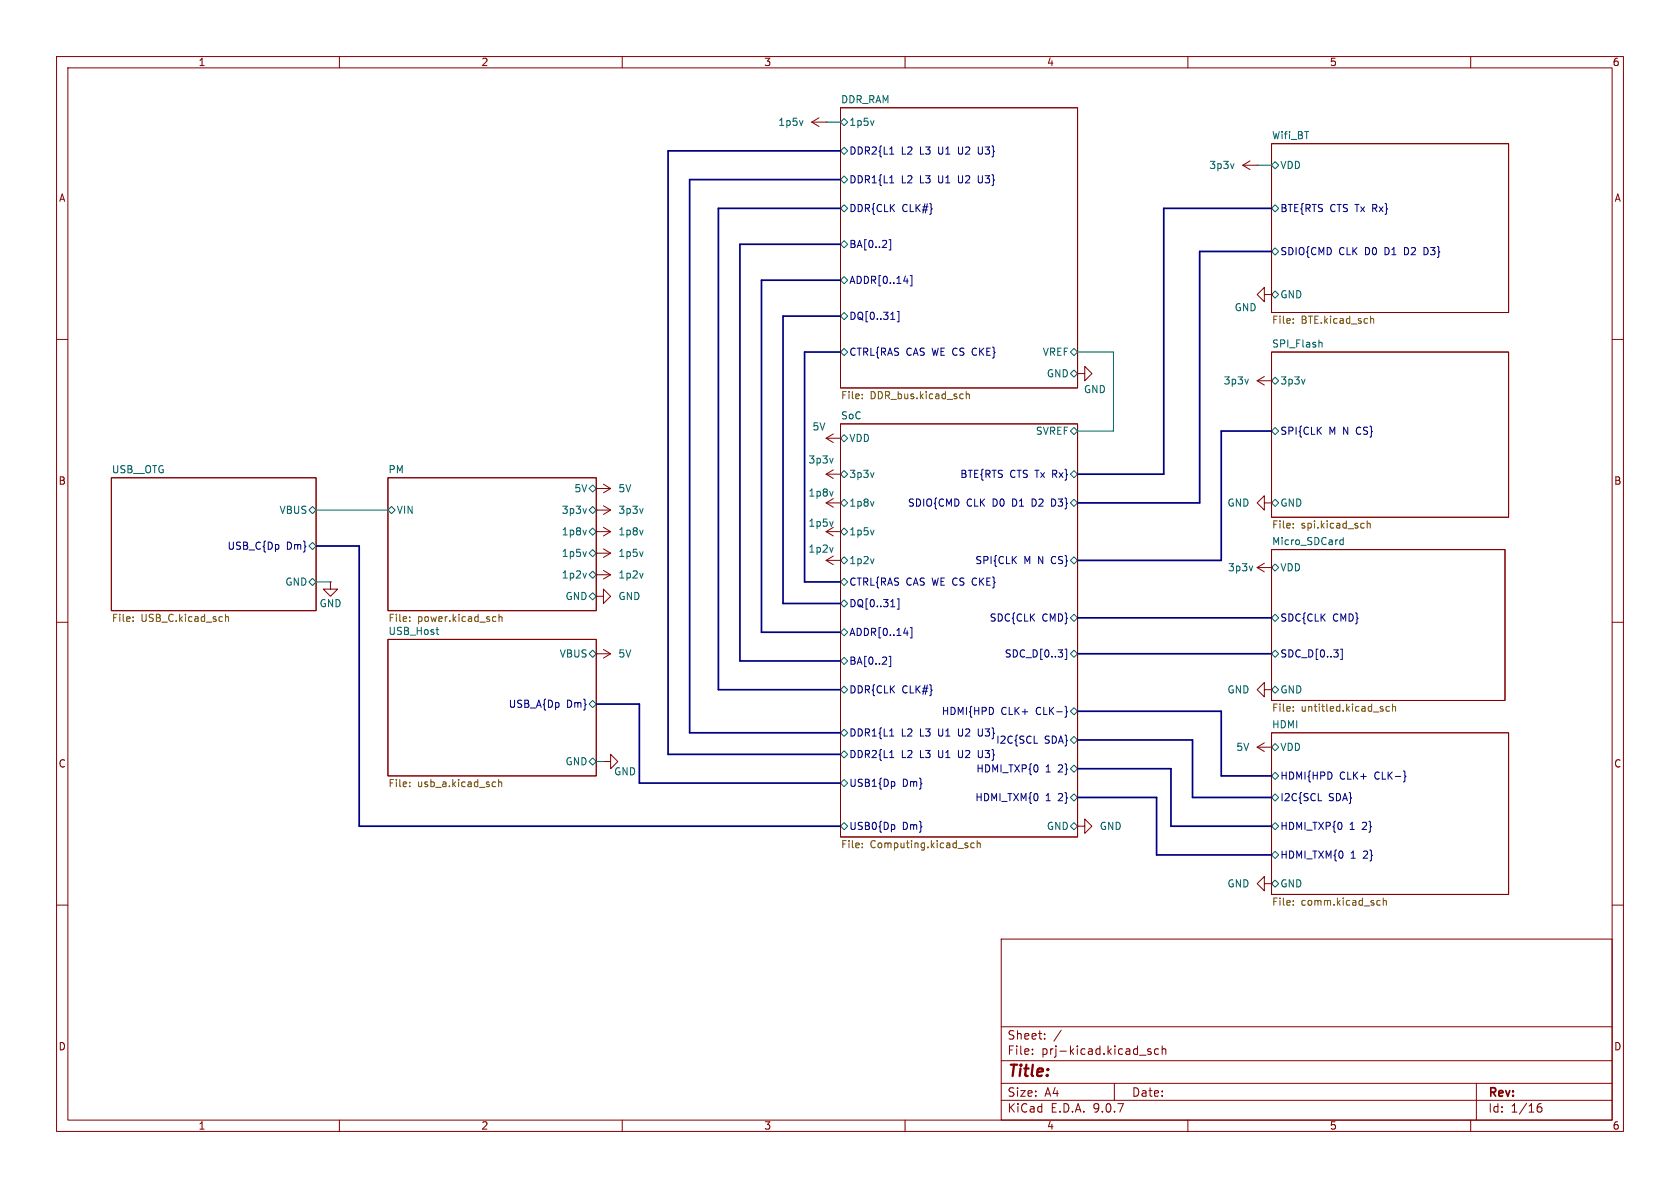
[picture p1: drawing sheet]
<svg xmlns="http://www.w3.org/2000/svg" width="297mm" height="210mm" viewBox="0 0 297 210" stroke-linecap="round" stroke-linejoin="round" font-family="sans-serif">
<g fill="none" stroke="#840000" stroke-width=".18">
<path d="M10 10h277v190h-277zM12 12h273v186h-273zM60 10v2M110 10v2M148.6 19.1h41.9v49.5h-41.9zM160 10v2M210 10v2M260 10v2M143.5 21.6l1.3 .8M143.5 21.6h2.5M144.8 20.8l-1.3 .8M146 21.6h.1"/>
<path d="M219.7 29.2l1.3 .8M219.7 29.2h2.5M221 28.4l-1.3 .8M222.2 29.2h.1M224.8 25.4h41.9v29.8h-41.9zM223.5 52.1v-1.3l-1.3 1.3 1.3 1.2v-1.2h1.3M224.8 52.1h.1M10 60h2M146 77.5l1.3 .7M146 77.5h2.6M147.3 76.7l-1.3 .8M148.6 74.9h41.9v73.1h-41.9z"/>
<path d="M148.6 77.5h.1M190.5 66h1.3v-1.2l1.2 1.2-1.2 1.3v-1.3M190.5 66h.1M222.2 67.3l1.3 .8M222.2 67.3h2.6M223.5 66.5l-1.3 .8M224.8 62.2h41.9v29.2h-41.9zM224.8 67.3h.1M285 60h2M19.7 84.5h36.2v23.5h-36.2zM68.6 84.5h36.8v23.5h-36.8zM105.4 94h.1"/>
<path d="M105.4 86.4h.1M105.4 97.8h.1M105.4 90.2h.1M105.4 94h2.5M105.4 86.4h2.5M105.4 97.8h2.5M105.4 90.2h2.5M106.7 93.2l1.2 .8M106.7 85.6l1.2 .8M106.7 97l1.2 .8M106.7 89.4l1.2 .8M107.9 94l-1.2 .7"/>
<path d="M107.9 86.4l-1.2 .7M107.9 97.8l-1.2 .8M107.9 90.2l-1.2 .7M146 88.9l1.3 .8M146 88.9h2.6M146 83.8l1.3 .8M146 83.8h2.6M146 99.1l1.3 .7M146 99.1h2.6M146 94h2.6M146 94l1.3 .7M147.3 88.1l-1.3 .8"/>
<path d="M147.3 83.1l-1.3 .7M147.3 98.3l-1.3 .8M147.3 93.2l-1.3 .8M148.6 88.9h.1M148.6 83.8h.1M148.6 99.1h.1M148.6 94h.1M223.5 88.9v-1.3l-1.3 1.3 1.3 1.3v-1.3h1.3M223.5 99.6l-1.3 .7M224.8 97.2h41.3v26.6h-41.3zM224.8 88.9h.1M10 110h2"/>
<path d="M58.4 102.9v1.2h1.3l-1.3 1.3-1.3-1.3h1.3M58.4 102.9h.1M68.6 113h36.8v24.2h-36.8zM105.4 115.6h.1M105.4 105.4h1.3v-1.3l1.2 1.3-1.2 1.3v-1.3M105.4 105.4h.1M105.4 101.6h.1M105.4 115.6h2.5M105.4 101.6h2.5M106.7 114.8l1.2 .8M106.7 100.8l1.2 .8M107.9 115.6l-1.2 .7"/>
<path d="M107.9 101.6l-1.2 .8M222.2 100.3l1.3 .8M222.2 100.3h2.6M224.8 100.3h.1M285 110h2M106.7 134.6h1.2v-1.2l1.3 1.2-1.3 1.3v-1.3M106.7 134.6h.1M222.2 132.1l1.3 .7M222.2 132.1h2.6M223.5 121.9v-1.2l-1.3 1.2 1.3 1.3v-1.3h1.3M223.5 131.3l-1.3 .8M224.8 129.5h41.9v28.6h-41.9z"/>
<path d="M224.8 132.1h.1M224.8 121.9h.1M190.5 146.1h1.3v-1.3l1.2 1.3-1.2 1.2v-1.2M190.5 146.1h.1M223.5 156.2v-1.3l-1.3 1.3 1.3 1.3v-1.3h1.3M224.8 156.2h.1M10 160h2M177 166h108v32h-108zM285 160h2M60 198v2M110 198v2M160 198v2"/>
<path d="M177 194.5h108M177 191.5h108M177 187.5h108M177 181.5h108M182.5 186.3v.1M182.5 185.5v.1M184.7 183.6v.1M184.7 182.8v.1M187.6 182.1l-1.3 2M197 191.5v3M201.5 186.5h1.1M203.5 185.5l-.4-.1-.2 .2 .1 .2 .5 .2v.3h-.6"/>
<path d="M204.8 185.5l-.4-.1-.3 .3v.4l.1 .2h.6M205.5 185.5l.2-.1 .3 .1 .1 .9M205.5 184.9v1.5M210 198v2M260 198v2M261 191.5v6.5M271.7 196l.3-.3h.5l.1 .3v.3l-.3 .3-.4-.1-.2-.2M272.5 195.1a.59 .59 0 0 0-.8 .6"/>
</g>
<g fill="none" stroke="#000084" stroke-width=".18">
<path d="M157.3 27.2h.7M157.3 32.3h.7M173 26v1l.2 .2M173 31.1v1l.2 .2M157.2 42.4h.3v1.8h-.3M157.5 56.5h.7M158.6 55.1h.3v1.8h-.3M159.8 49.7h.8M160.9 48.7h.3v1.8h-.3M252.1 43.8h-.3v1.2h.3M186.2 88.2h-.3v1.3h.3M157.2 116h.3v1.8h-.3"/>
<path d="M157.5 107.3h.7M158.6 105.9h.3v1.8h-.3M159.8 111.9h.8M160.9 110.9h.3v1.9h-.3M188.3 114.8h.3v1.8h-.3M237 114.8h.3v1.8h-.3M157.3 130.1h.7M157.3 133.9h.7M158 138.2l.2 .2v.4l-.2 .2M173 128.8v1.1l.2 .2M173 132.7v1l.2 .2M182.8 131.4h.6"/>
<path d="M188.3 124.9l.2 .1v.6l.2 .2-.2 .2v.6l-.2 .2M248.2 136.3l.2 .2v.6l.1 .2-.1 .1v.6l-.2 .2M158 145.8l.2 .2v.4l-.2 .2M233.1 141.5h.6"/>
</g>
<g fill="none" stroke="#006464" stroke-width=".18">
<path d="M141.9 21.3l-.3 .9M148.6 21.6l.6-.6 .7 .6-.7 .6zM148.6 36.8l.6-.6 .7 .6-.7 .7zM148.6 26.7l.6-.7 .7 .7-.7 .6zM149.2 31.1l.7 .7-.7 .6-.6-.6zM154.5 21.3l-.3 .9M218.1 28.9l-.3 .9M224.8 29.2l.6-.6 .7 .6-.7 .6zM224.8 36.8l.6-.6 .7 .6-.7 .7zM148.6 49.5l.6-.6 .7 .6-.7 .7zM148.6 55.9l.6-.7 .7 .7-.7 .6zM149.2 42.5l.7 .7-.7 .6-.6-.6z"/>
<path d="M224.8 44.5l.6-.7 .7 .7-.7 .6zM225.4 51.4l.7 .7-.7 .6-.6-.6zM148.6 62.2l.6-.6 .7 .6-.7 .7zM148.6 77.5l.6-.7 .7 .7-.7 .6zM189.2 66l.7-.6 .6 .6-.6 .7zM189.2 62.2l.7-.6 .6 .6-.6 .7zM189.2 76.2l.7-.6 .6 .6-.6 .6zM220.7 67l-.3 .9M224.8 67.3l.6-.6 .7 .6-.7 .6zM224.8 76.2l.6-.6 .7 .6-.7 .6zM230.7 67l-.3 .9M233.4 60.5l.3 .2v.7"/>
<path d="M54.6 90.2l.6-.7 .7 .7-.7 .6zM54.6 96.5l.6-.6 .7 .6-.7 .7zM68.6 90.2l.6-.7 .6 .7-.6 .6zM103.7 89.9l-.3 .8M103.7 93.7l-.3 .9M103.7 97.5l-.3 .9M104.1 94l.7-.7 .6 .7-.6 .6zM104.1 86.4l.7-.7 .6 .7-.6 .6zM104.8 89.5l.6 .7-.6 .6-.7-.6zM104.8 97.2l.6 .6-.6 .6-.7-.6zM113.7 93.7l-.3 .9M113.7 97.5l-.3 .9"/>
<path d="M113.7 89.9l-.3 .8M147.3 86.9l-.3 .8M147.3 81l-.3 .9M147.3 96.8l-.3 .8M147.3 92.2l-.3 .8M148.6 83.8l.6-.6 .7 .6-.7 .7zM148.6 94l.6-.7 .7 .7-.7 .6zM149.2 88.3l.7 .6-.7 .6-.6-.6zM149.2 98.4l.7 .7-.7 .6-.6-.6zM154.5 88.6l-.3 .9M154.5 83.6l-.3 .8M154.5 93.7l-.3 .9"/>
<path d="M154.5 98.8l-.3 .8M189.2 88.9l.7-.6 .6 .6-.6 .6zM189.2 99.1l.7-.7 .6 .7-.6 .6zM189.2 83.8l.7-.6 .6 .6-.6 .7zM224.8 88.9l.6-.6 .7 .6-.7 .6zM236.9 96l.2 .3 .4-.1M237.5 95v1.3M237.5 95.5l-.4-.1-.2 .3M54.6 102.9l.6-.7 .7 .7-.7 .6zM77.1 111.3h.5M77.3 112.1l.3 .1M103.7 101.3l-.3 .9"/>
<path d="M104.1 115.6l.7-.7 .6 .7-.6 .6zM104.1 105.4l.7-.6 .6 .6-.6 .6zM104.8 101l.6 .6-.6 .6-.7-.6zM113.7 101.3l-.3 .9M148.6 116.8l.6-.6 .7 .6-.7 .7zM148.6 102.9l.6-.7 .7 .7-.7 .6zM148.6 111.8l.6-.7 .7 .7-.7 .6zM148.6 106.7l.6-.7 .7 .7-.7 .6zM189.2 115.6l.7-.7 .6 .7-.6 .6zM189.2 109.2l.7-.6 .6 .6-.6 .7zM221.4 100.1l-.3 .8M224.8 115.6l.6-.7 .7 .7-.7 .6z"/>
<path d="M224.8 100.3l.6-.6 .7 .6-.7 .7zM225.4 108.6l.7 .6-.7 .7-.6-.7zM104.1 134.6l.7-.6 .6 .6-.6 .7zM104.1 124.5l.7-.7 .6 .7-.6 .6zM148.6 138.4l.6-.6 .7 .6-.7 .7zM148.6 129.5l.6-.6 .7 .6-.7 .7zM148.6 133.4l.6-.7 .7 .7-.7 .6zM149.2 121.3l.7 .6-.7 .7-.6-.7zM189.2 135.9l.7-.6 .6 .6-.6 .6zM189.2 130.8l.7-.6 .6 .6-.6 .6zM189.2 125.7l.7-.6 .6 .6-.6 .7zM224.8 121.9l.6-.6 .7 .6-.7 .7z"/>
<path d="M224.8 137.2l.6-.7 .7 .7-.7 .6zM225.4 131.4l.7 .7-.7 .6-.6-.6zM148.6 146.1l.6-.7 .7 .7-.7 .6zM189.2 146.1l.7-.7 .6 .7-.6 .6zM189.2 141l.7-.7 .6 .7-.6 .6zM224.8 156.2l.6-.6 .7 .6-.7 .6zM224.8 141l.6-.7 .7 .7-.7 .6zM224.8 151.1l.6-.6 .7 .6-.7 .7zM224.8 146.1l.6-.7 .7 .7-.7 .6z"/>
</g>
<g fill="none" stroke="#725600" stroke-width=".18">
<path d="M228.6 56.4v.1M228.6 57v.2M242.3 56.4l.2-.1 .3 .1 .1 .8M152.4 70.4v.1M152.4 69.7v.1M170.8 69.2v1.3M170.8 69.8l.2-.2 .3 .1 .1 .8M228.6 92.6v.1M228.6 93.2v.1M241 92.5l.2 .1M241.2 93.3h-.2M241.7 92.1v1.2"/>
<path d="M241.7 92.6l.2-.1 .3 .1v.7M23.5 109.7v.2M23.5 109.1v.1M39.9 108.6v1.3M39.9 109.1l.1-.1 .3 .1 .1 .8M72.4 109.1v.1M72.4 109.7v.2M87.3 109l.4 .1M87.7 109.8l-.4 .1M88.2 109.1l.2-.1 .3 .1 .1 .8M88.2 108.6v1.3M72.4 138.9v.2"/>
<path d="M72.4 138.3v.1M87.2 138.2l.4 .1M87.6 139l-.4 .1M88.2 138.3l.1-.1 .3 .1 .1 .8M88.2 137.8v1.3M228.6 125.6v.1M228.6 124.9v.2M245.6 124.9h-.3l-.3 .2 .1 .6h.5M246.2 125l.2-.1h.3v.8M246.2 124.5v1.2M152.4 149.1v.1M152.4 149.7v.2"/>
<path d="M172.2 149.1l-.3-.1-.3 .3 .1 .5h.5M172.8 149.1l.1-.1 .3 .1 .1 .8M172.8 148.6v1.3M228.6 159.2v.2M228.6 159.9v.1M243.6 159.2h.4M244 160h-.4M244.5 159.3l.2-.1h.3l.1 .8M244.5 158.8v1.2"/>
</g>
<g fill="none" stroke="#000084" stroke-width=".3">
<path d="M148.6 26.7h-30.5v106.7h30.5M148.6 36.8h-21.6v85.1h21.6M148.6 31.8h-26.7v97.7h26.7M224.8 36.8h-19.1v47h-15.2M148.6 43.2h-17.8v73.6h17.8M148.6 55.9h-10.2v50.8h10.2M148.6 49.5h-14v62.3h14M224.8 44.5h-12.7v44.4h-21.6M148.6 62.2h-6.4v40.7h6.4M224.8 76.2h-8.9v22.9h-25.4M55.9 96.5h7.6v49.6h85.1M190.5 115.6h34.3"/>
<path d="M190.5 109.2h34.3M105.4 124.5h7.6v13.9h35.6M190.5 125.7h25.4v11.5h8.9M190.5 135.9h16.5v10.2h17.8M190.5 130.8h20.3v10.2h14M190.5 141h14v10.1h20.3"/>
</g>
<path d="M146 21.6h2.6M222.2 29.2h2.6M190.5 62.2h6.3v14h-6.3M55.9 90.2h12.7M55.9 102.9h2.5M105.4 134.6h1.3" fill="none" stroke="#009600" stroke-width=".18"/>
<text font-size="2.8" fill="#840000" x="178" y="190.9">Title:</text>
<g font-size="2.1" fill="#840000">
<text x="178" y="184">Sheet:</text>
<text x="178" y="186.7">File:</text>
<text x="184.1" y="186.7">prj-kicad.kicad_sch</text>
<text x="178" y="196.9">KiCad</text>
<text x="178" y="194.1">Size:</text>
<text x="184.7" y="194.1">A4</text>
<text x="185.7" y="196.9">E.D.A.</text>
<text x="193.3" y="196.9">9.0.7</text>
<text x="200" y="194.1">Date:</text>
<text x="263" y="194.3">Rev:</text>
<text x="263" y="196.9">Id:</text>
<text x="267.1" y="196.9">1/16</text>
</g>
<g font-size="1.8" fill="#840000">
<text x="35" y="11.9">1</text>
<text x="85" y="11.9">2</text>
<text x="135" y="11.9">3</text>
<text x="185" y="11.9">4</text>
<text x="235" y="11.9">5</text>
<text x="285" y="11.9">6</text>
<text x="10.3" y="35.9">A</text>
<text x="285.3" y="35.9">A</text>
<text x="10.3" y="85.9">B</text>
<text x="285.3" y="85.9">B</text>
<text x="10.3" y="135.9">C</text>
<text x="285.3" y="135.9">C</text>
<text x="10.3" y="185.9">D</text>
<text x="285.3" y="185.9">D</text>
<text x="35" y="199.9">1</text>
<text x="85" y="199.9">2</text>
<text x="135" y="199.9">3</text>
<text x="185" y="199.9">4</text>
<text x="235" y="199.9">5</text>
<text x="285" y="199.9">6</text>
</g>
<g font-size="1.8" fill="#006464">
<text x="137.5" y="22.5">1p5v</text>
<text x="148.6" y="18.3">DDR_RAM</text>
<text x="150.1" y="22.5">1p5v</text>
<text x="224.8" y="24.7">Wifi_BT</text>
<text x="213.7" y="30.1">3p3v</text>
<text x="226.3" y="30.1">VDD</text>
<text x="226.3" y="52.9">GND</text>
<text x="218.2" y="55.2">GND</text>
<text x="184.2" y="63.1">VREF</text>
<text x="224.8" y="61.5">SPI_Flash</text>
<text x="185" y="66.9">GND</text>
<text x="191.5" y="69.7">GND</text>
<text x="216.2" y="68.2">3p3v</text>
<text x="226.3" y="68.2">3p3v</text>
<text x="143.5" y="76.3">5V</text>
<text x="148.6" y="74.2">SoC</text>
<text x="183" y="77.1">SVREF</text>
<text x="19.7" y="83.7">USB__OTG</text>
<text x="68.6" y="83.7">PM</text>
<text x="142.8" y="82.1">3p3v</text>
<text x="150.1" y="78.3">VDD</text>
<text x="101.4" y="87.2">5V</text>
<text x="109.2" y="87.2">5V</text>
<text x="142.8" y="88">1p8v</text>
<text x="150.1" y="89.8">1p8v</text>
<text x="150.1" y="84.7">3p3v</text>
<text x="216.9" y="89.8">GND</text>
<text x="226.3" y="89.8">GND</text>
<text x="49.3" y="91">VBUS</text>
<text x="70" y="91">VIN</text>
<text x="99.2" y="91">3p3v</text>
<text x="99.2" y="94.8">1p8v</text>
<text x="109.2" y="94.8">1p8v</text>
<text x="109.2" y="91">3p3v</text>
<text x="142.8" y="93.3">1p5v</text>
<text x="150.1" y="94.8">1p5v</text>
<text x="99.2" y="98.7">1p5v</text>
<text x="109.2" y="98.7">1p5v</text>
<text x="142.8" y="97.9">1p2v</text>
<text x="150.1" y="99.9">1p2v</text>
<text x="217" y="101.2">3p3v</text>
<text x="224.8" y="96.4">Micro_SDCard</text>
<text x="226.3" y="101.2">VDD</text>
<text x="50.3" y="103.7">GND</text>
<text x="56.4" y="107.5">GND</text>
<text x="99.2" y="102.5">1p2v</text>
<text x="99.9" y="106.3">GND</text>
<text x="109.2" y="106.3">GND</text>
<text x="109.2" y="102.5">1p2v</text>
<text x="68.6" y="112.3">USB_Host</text>
<text x="98.8" y="116.4">VBUS</text>
<text x="109.2" y="116.4">5V</text>
<text x="216.9" y="122.8">GND</text>
<text x="226.3" y="122.8">GND</text>
<text x="224.8" y="128.8">HDMI</text>
<text x="99.9" y="135.5">GND</text>
<text x="108.5" y="137.3">GND</text>
<text x="218.5" y="132.9">5V</text>
<text x="226.3" y="132.9">VDD</text>
<text x="185" y="146.9">GND</text>
<text x="194.3" y="146.9">GND</text>
<text x="216.9" y="157.1">GND</text>
<text x="226.3" y="157.1">GND</text>
</g>
<g font-size="1.8" fill="#000084">
<text x="150.1" y="27.5">DDR2{L1</text>
<text x="159.3" y="27.5">L2</text>
<text x="162.7" y="27.5">L3</text>
<text x="166.1" y="27.5">U1</text>
<text x="169.9" y="27.5">U2</text>
<text x="173.6" y="27.5">U3}</text>
<text x="150.1" y="32.6">DDR1{L1</text>
<text x="159.3" y="32.6">L2</text>
<text x="162.7" y="32.6">L3</text>
<text x="166.1" y="32.6">U1</text>
<text x="169.9" y="32.6">U2</text>
<text x="173.6" y="32.6">U3}</text>
<text x="150.1" y="37.7">DDR{CLK</text>
<text x="159.4" y="37.7">CLK#}</text>
<text x="226.3" y="37.7">BTE{RTS</text>
<text x="235.1" y="37.7">CTS Tx Rx}</text>
<text x="150.1" y="44">BA[0..2]</text>
<text x="226.3" y="45.3">SDIO{CMD</text>
<text x="236.7" y="45.3">CLK</text>
<text x="241.4" y="45.3">D0</text>
<text x="245.1" y="45.3">D1</text>
<text x="248.7" y="45.3">D2</text>
<text x="252.4" y="45.3">D3}</text>
<text x="150.1" y="50.4">ADDR[0..14]</text>
<text x="150.1" y="56.7">DQ[0..31]</text>
<text x="150.1" y="63.1">CTRL{RAS</text>
<text x="160.2" y="63.1">CAS WE CS CKE}</text>
<text x="226.3" y="77.1">SPI{CLK</text>
<text x="234.9" y="77.1">M N CS}</text>
<text x="160.4" y="89.8">SDIO{CMD</text>
<text x="169.7" y="84.7">BTE{RTS</text>
<text x="170.8" y="89.8">CLK</text>
<text x="175.6" y="89.8">D0</text>
<text x="178.5" y="84.7">CTS Tx Rx}</text>
<text x="179.2" y="89.8">D1</text>
<text x="182.9" y="89.8">D2</text>
<text x="186.5" y="89.8">D3}</text>
<text x="40.1" y="97.4">USB_C{Dp</text>
<text x="50.6" y="97.4">Dm}</text>
<text x="172.3" y="99.9">SPI{CLK</text>
<text x="181" y="99.9">M N CS}</text>
<text x="150.1" y="103.7">CTRL{RAS</text>
<text x="150.1" y="107.5">DQ[0..31]</text>
<text x="160.2" y="103.7">CAS WE CS CKE}</text>
<text x="150.1" y="112.6">ADDR[0..14]</text>
<text x="174.9" y="110.1">SDC{CLK</text>
<text x="184.2" y="110.1">CMD}</text>
<text x="226.3" y="110.1">SDC{CLK</text>
<text x="235.6" y="110.1">CMD}</text>
<text x="150.1" y="117.7">BA[0..2]</text>
<text x="177.5" y="116.4">SDC_D[0..3]</text>
<text x="226.3" y="116.4">SDC_D[0..3]</text>
<text x="89.8" y="125.3">USB_A{Dp</text>
<text x="100.1" y="125.3">Dm}</text>
<text x="150.1" y="122.8">DDR{CLK</text>
<text x="159.4" y="122.8">CLK#}</text>
<text x="150.1" y="130.4">DDR1{L1</text>
<text x="159.3" y="130.4">L2</text>
<text x="162.7" y="130.4">L3</text>
<text x="166.1" y="130.4">U1</text>
<text x="166.4" y="126.6">HDMI{HPD</text>
<text x="169.9" y="130.4">U2</text>
<text x="173.6" y="130.4">U3}</text>
<text x="176" y="131.7">I2C{SCL</text>
<text x="176.9" y="126.6">CLK+</text>
<text x="183.3" y="126.6">CLK-}</text>
<text x="184.6" y="131.7">SDA}</text>
<text x="150.1" y="134.2">DDR2{L1</text>
<text x="159.3" y="134.2">L2</text>
<text x="162.7" y="134.2">L3</text>
<text x="166.1" y="134.2">U1</text>
<text x="169.9" y="134.2">U2</text>
<text x="172.5" y="136.8">HDMI_TXP{0</text>
<text x="173.6" y="134.2">U3}</text>
<text x="184.8" y="136.8">1</text>
<text x="187.2" y="136.8">2}</text>
<text x="150.1" y="139.3">USB1{Dp</text>
<text x="159.5" y="139.3">Dm}</text>
<text x="172.3" y="141.8">HDMI_TXM{0</text>
<text x="184.8" y="141.8">1</text>
<text x="187.2" y="141.8">2}</text>
<text x="226.3" y="141.8">I2C{SCL</text>
<text x="226.3" y="138">HDMI{HPD</text>
<text x="234.9" y="141.8">SDA}</text>
<text x="236.8" y="138">CLK+</text>
<text x="243.1" y="138">CLK-}</text>
<text x="150.1" y="146.9">USB0{Dp</text>
<text x="159.5" y="146.9">Dm}</text>
<text x="226.3" y="146.9">HDMI_TXP{0</text>
<text x="238.5" y="146.9">1</text>
<text x="240.9" y="146.9">2}</text>
<text x="226.3" y="152">HDMI_TXM{0</text>
<text x="238.7" y="152">1</text>
<text x="241.1" y="152">2}</text>
</g>
<g font-size="1.8" fill="#725600">
<text x="224.8" y="57.6">File:</text>
<text x="230" y="57.6">BTE.kicad_sch</text>
<text x="148.6" y="70.9">File:</text>
<text x="153.8" y="70.9">DDR_bus.kicad_sch</text>
<text x="224.8" y="93.8">File:</text>
<text x="230" y="93.8">spi.kicad_sch</text>
<text x="19.7" y="110.3">File:</text>
<text x="24.9" y="110.3">USB_C.kicad_sch</text>
<text x="68.6" y="110.3">File:</text>
<text x="73.8" y="110.3">power.kicad_sch</text>
<text x="224.8" y="126.1">File:</text>
<text x="230" y="126.1">untitled.kicad_sch</text>
<text x="68.6" y="139.5">File:</text>
<text x="73.8" y="139.5">usb_a.kicad_sch</text>
<text x="148.6" y="150.3">File:</text>
<text x="153.8" y="150.3">Computing.kicad_sch</text>
<text x="224.8" y="160.4">File:</text>
<text x="230" y="160.4">comm.kicad_sch</text>
</g>
</svg>
